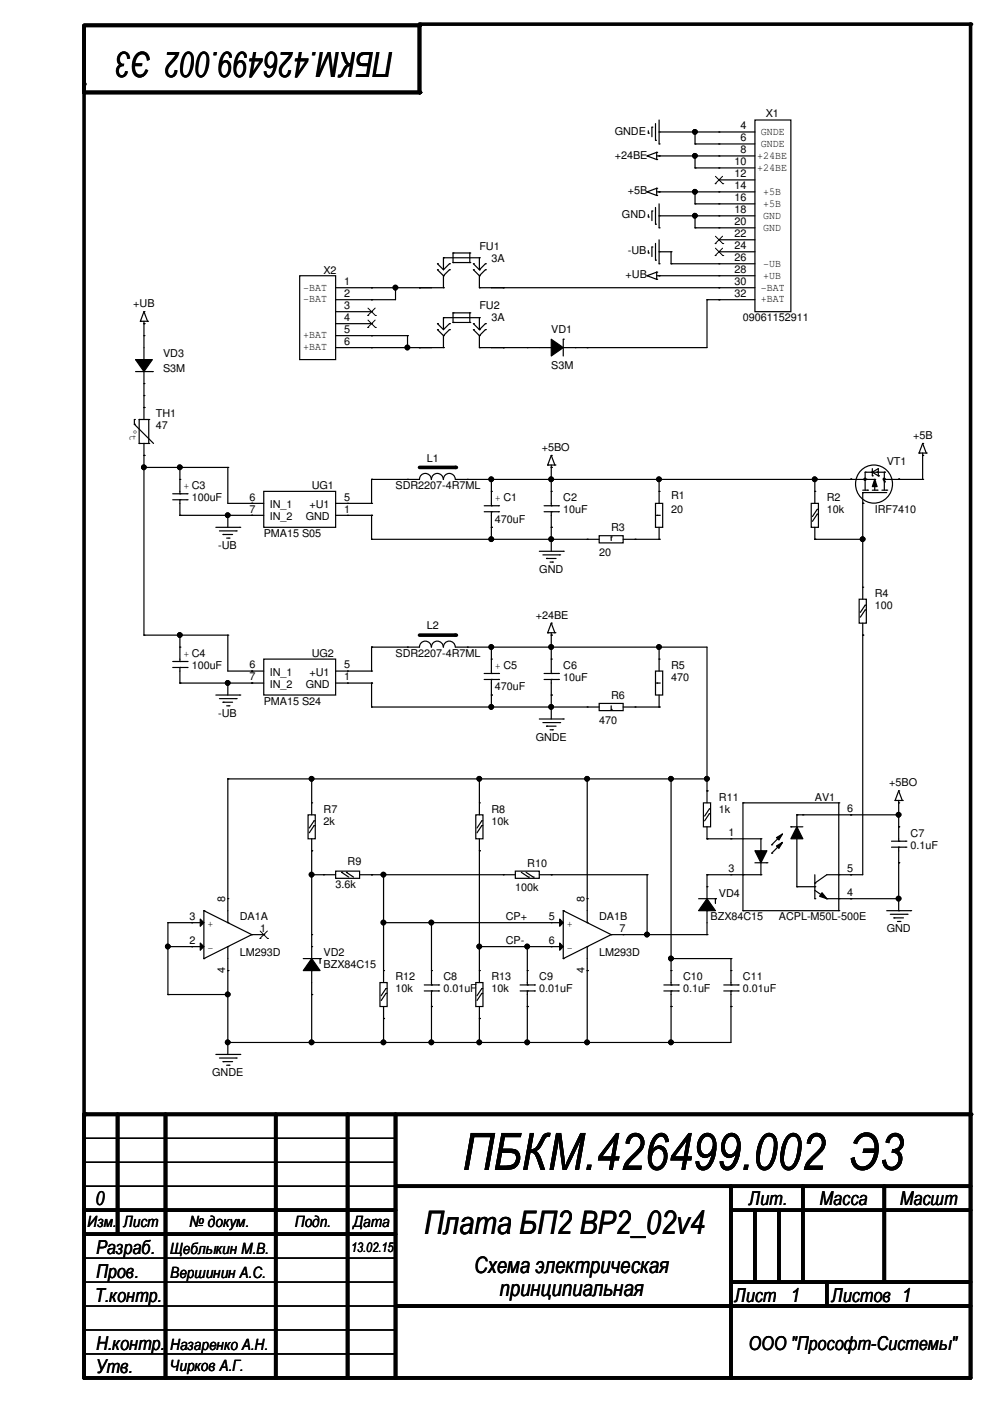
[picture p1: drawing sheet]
<svg xmlns="http://www.w3.org/2000/svg" width="210mm" height="297mm" viewBox="0 0 210 297" stroke-linecap="round" stroke-linejoin="round" font-family="sans-serif">
<g fill="none" stroke="#000" stroke-width=".76">
<path d="M17.8 5.4h71.1v14.2h-71.1M88.9 5.1h116.9v287h-188v-286.5M88.9 99.1h7.7M88.9 134.7h7.7M18.1 236.3h187.7M24.9 236.3v25.4M35.1 236.3v55.8M58.5 236.3v55.8M73.7 236.3v55.8M83.9 236.3v55.8M17.8 256.6h66.1M83.9 251.5h121.9"/>
<path d="M155 251.5v40.6M155 256.6h50.8M160.1 256.6v15.2M165.1 256.6v15.2M170.2 251.5v20.3M187.5 251.5v20.3M17.8 261.7h66.1M83.9 276.9h121.9M155 271.8h50.8M175.3 271.8v5.1"/>
</g>
<g fill="#000">
<circle cx="17.8" cy="17.8" r=".38"/>
<circle cx="17.8" cy="19.6" r=".38"/>
<circle cx="88.9" cy="5.4" r=".38"/>
<circle cx="88.9" cy="19.6" r=".38"/>
<circle cx="88.9" cy="5.1" r=".38"/>
<circle cx="205.8" cy="5.1" r=".38"/>
<circle cx="96.6" cy="99.1" r=".38"/>
<circle cx="96.6" cy="134.7" r=".38"/>
<circle cx="17.8" cy="236.3" r=".38"/>
<circle cx="18.1" cy="236.3" r=".38"/>
<circle cx="205.8" cy="236.3" r=".38"/>
<circle cx="17.8" cy="256.6" r=".38"/>
<circle cx="83.9" cy="251.5" r=".38"/>
<circle cx="155" cy="256.6" r=".38"/>
<circle cx="17.8" cy="261.7" r=".38"/>
<circle cx="24.9" cy="261.7" r=".38"/>
<circle cx="83.9" cy="276.9" r=".38"/>
<circle cx="155" cy="271.8" r=".38"/>
<circle cx="160.1" cy="271.8" r=".38"/>
<circle cx="165.1" cy="271.8" r=".38"/>
<circle cx="170.2" cy="271.8" r=".38"/>
<circle cx="175.3" cy="276.9" r=".38"/>
<circle cx="187.5" cy="271.8" r=".38"/>
<circle cx="17.8" cy="292.1" r=".38"/>
<circle cx="35.1" cy="292.1" r=".38"/>
<circle cx="58.5" cy="292.1" r=".38"/>
<circle cx="73.7" cy="292.1" r=".38"/>
<circle cx="83.9" cy="292.1" r=".38"/>
<circle cx="155" cy="292.1" r=".38"/>
</g>
<g fill="none" stroke="#000" stroke-width=".25">
<path d="M137.2 33.1h.1M137.2 33.1l2 .7M137.5 28.2h.1M137.5 27.7v.5M138.2 27h.1M138.2 27v2M139 29.8h.1M139 26.2v3.6M139.2 39.9h.1M139.2 33.8h.1M139.2 32.3h.1M139.2 33.1h20.9"/>
<path d="M139.2 32.3v1.5M139.2 39.9v1.5M139.2 39.9l-2 .8M139.2 32.3l-2 .8M139.7 28h.1M139.7 33.1h.1M139.7 30.5h.1M139.7 28h20.4M139.7 25.4v5.1M147.4 30.5h.1M147.4 28h.1M147.4 35.6h.1"/>
<path d="M147.4 33.1h.1M147.4 28v2.5M147.4 33.1v2.5M147.4 30.5h12.7M147.4 35.6h12.7M152.4 28h.1M152.4 30.5h.1M152.4 33.1h.1M152.4 35.6h.1M152.4 38.1h.1M152.4 38.1h7.7M160.1 25.4h7.6v40.7h-7.6z"/>
<path d="M63.5 58.5h7.7v17.7h-7.7zM92.8 57.2h.1M92.8 55.9h.1M92.8 57.2l1.2 1.3M92.8 55.9l1.2 1.3M94 58.5h.1M94 54.7h.1M94 54.7v2.5M94 58.5v2.5M94 54.7h7.6M95.3 57.2h.1M95.3 55.9h.1"/>
<path d="M95.3 57.2l-1.3 1.3M95.3 55.9l-1.3 1.3M96.1 55.7h.1M96.1 53.6h.1M96.1 53.6v2.1M96.1 55.7h3.5M96.1 53.6h3.5M99.6 55.7h.1M99.6 53.6h.1M99.6 53.6v2.1M100.4 57.2h.1M100.4 55.9h.1"/>
<path d="M100.4 57.2l1.2 1.3M100.4 55.9l1.2 1.3M101.6 58.5h.1M101.6 54.7h.1M101.6 57.2h.1M101.6 54.7v2.5M101.6 58.5v2.5M102.9 57.2h.1M102.9 55.9h.1M102.9 57.2l-1.3 1.3M102.9 55.9l-1.3 1.3M137.2 58.5h.1"/>
<path d="M137.2 40.7h.1M137.2 58.5l2 .7M137.2 40.7l2 .7M137.5 53.6h.1M137.5 46h.1M137.5 45.5v.5M137.5 53.1v.5M138.2 52.4h.1M138.2 44.7h.1M138.2 44.7v2.1M138.2 52.4v2M139 55.2h.1"/>
<path d="M139 47.5h.1M139 44v3.5M139 51.6v3.6M139.2 59.2h.1M139.2 57.7h.1M139.2 41.4h.1M139.2 58.5h20.9M139.2 40.7h20.9M139.2 57.7v1.5M139.2 57.7l-2 .8M139.7 53.4h.1M139.7 58.5h.1"/>
<path d="M139.7 40.7h.1M139.7 45.8h.1M139.7 55.9h.1M139.7 48.3h.1M139.7 53.4h2.6M139.7 45.8h20.4M139.7 43.2v5.1M139.7 50.8v5.1M142.3 53.4h.1M142.3 55.9h.1M142.3 53.4v2.5M142.3 55.9h17.8"/>
<path d="M147.4 43.2h.1M147.4 40.7h.1M147.4 48.3h.1M147.4 45.8h.1M147.4 43.2h12.7M147.4 40.7v2.5M147.4 45.8v2.5M147.4 48.3h12.7M152.4 40.7h.1M152.4 43.2h.1M152.4 45.8h.1M152.4 48.3h.1"/>
<path d="M152.4 50.8h.1M152.4 53.4h.1M152.4 55.9h.1M152.4 58.5h.1M152.4 53.4h7.7M152.4 50.8h7.7M28.7 76.2h3.6l-1.8 2.6zM28.7 78.8h3.6M29.8 68.1h.1M29.8 68.1h1.5M30.5 68.6h.1M30.5 66.1h.1"/>
<path d="M30.5 76.2h.1M30.5 71.2h.1M30.5 68.1v8.1M30.5 78.8v10.1M30.5 66.1l-.7 2M30.5 66.1l.8 2M31.3 68.1h.1M32.3 78.8h.1M71.2 61h22.8M71.2 71.2h15.2M71.2 73.7h22.8M71.2 66.1h7.6"/>
<path d="M71.2 68.6h7.6M78.8 63.5h.1M78.8 61h.1M78.8 71.2h.1M78.8 73.7h.1M78.8 66.1h.1M78.8 68.6h.1M83.9 61h.1M83.9 61v2.5h-12.7M86.4 71.2h.1M86.4 73.7h.1M86.4 71.2v2.5"/>
<path d="M88.9 61h.1M88.9 73.7h.1M92.8 69.9h.1M92.8 68.6h.1M92.8 69.9l1.2 1.3M92.8 68.6l1.2 1.3M94 61h.1M94 73.7h.1M94 71.2h.1M94 67.4h.1M94 67.4v2.5M94 71.2v2.5"/>
<path d="M94 67.4h7.6M95.3 69.9h.1M95.3 68.6h.1M95.3 69.9l-1.3 1.3M95.3 68.6l-1.3 1.3M96.1 68.4h.1M96.1 66.3h.1M96.1 66.3v2.1M96.1 68.4h3.5M96.1 66.3h3.5M99.6 68.4h.1M99.6 66.3h.1"/>
<path d="M99.6 66.3v2.1M100.4 69.9h.1M100.4 68.6h.1M100.4 69.9l1.2 1.3M100.4 68.6l1.2 1.3M101.6 61h.1M101.6 73.7h.1M101.6 71.2h.1M101.6 67.4h.1M101.6 69.9h.1M101.6 61h58.5M101.6 73.7h15.3"/>
<path d="M101.6 67.4v2.5M101.6 71.2v2.5M102.9 69.9h.1M102.9 68.6h.1M102.9 69.9l-1.3 1.3M102.9 68.6l-1.3 1.3M106.7 73.7h.1M106.7 61h.1M111.8 73.7h.1M116.9 71.9l2.5 1.8-2.5 1.8zM116.9 73.7h.1M119.4 71.9h.1"/>
<path d="M119.4 71.9v3.6M122 73.7h.1M124.5 73.7h.1M149.9 63.5h.1M149.9 63.5h10.2M149.9 63.5v10.2h-30.5M152.4 61h.1M152.4 63.5h.1M28.5 90h.1M28.5 88.9h.1M28.5 90l4.1 4M28.5 88.9v1.1"/>
<path d="M29.5 94h.1M29.5 88.9h.1M29.5 88.9h2M29.5 94h2M29.5 88.9v5.1M30.5 96.6h.1M30.5 99.1h.1M30.5 86.4h.1M30.5 81.3h.1M30.5 83.9h.1M30.5 99.1h17.8M30.5 94v40.7"/>
<path d="M31.5 88.9h.1M31.5 94h.1M31.5 88.9v5.1M38.1 99.1h.1M38.1 99.1v5.6M48.3 99.1h.1M48.3 99.1v7.6h7.6M116.1 98.6h.1M116.1 98.6h1.5M116.9 99.1h.1M116.9 96.6h.1M116.9 98.6v8.6"/>
<path d="M116.9 96.6l-.8 2M116.9 96.6l.7 2M117.6 98.6h.1M182.5 99.8a4 4 0 0 1 5.6 0 4 4 0 0 1 0 5.6 4 4 0 0 1-5.6 .1 4.2 4.2 0 0 1 0-5.7zM185 99.4v1.5M194.9 96.1h.1M194.9 96.1h1.5M195.6 96.6h.1M195.6 94h.1M195.6 96.1v5.5M195.6 94l-.7 2.1M195.6 94l.8 2.1"/>
<path d="M196.4 96.1h.1M36.6 106h3.1M36.6 104.7h3.1M38.1 109.3h.1M38.1 104.7h.1M38.1 106h.1M38.1 101.6h.1M38.1 109.3h17.8M38.1 106v3.3M39.7 106h.1M39.7 104.7h.1M45.8 111.8h5"/>
<path d="M46.5 112.6h3.6M47.3 113.3h.1M47.3 113.3h2M48 114.1h.6M48.3 109.3h.1M48.3 109.3v2.5M48.6 114.1h.1M50.1 112.6h.1M50.8 111.8h.1M53.4 106.7h.1M53.4 109.3h.1M55.9 104.2h15.3v7.6h-15.3z"/>
<path d="M71.2 106.7h7.6M71.2 109.3h7.6M73.7 109.3h.1M73.7 106.7h.1M78.8 106.7h.1M78.8 101.6h.1M78.8 109.3h.1M78.8 114.3h.1M78.8 101.6h10.1a1.25 1.25 0 0 1 1.3-1.2 1.25 1.25 0 0 1 1.2 1.2M78.8 101.6v5.1M78.8 109.3v5M78.8 114.3h48.2"/>
<path d="M86.4 101.6h.1M91.5 101.6a1.25 1.25 0 0 1 1.2-1.2 1.25 1.25 0 0 1 1.3 1.2M94 101.6a1.25 1.25 0 0 1 1.3-1.2 1.25 1.25 0 0 1 1.2 1.2M96.6 101.6h86.8M99.1 101.6h.1M102.7 108.5h3M102.7 107.2h3M104.2 101.6h.1M104.2 111.8h.1M104.2 114.3h.1M104.2 107.2h.1M104.2 108.5h.1"/>
<path d="M104.2 104.2h.1M104.2 101.6v5.6M104.2 108.5v5.8M105.7 108.5h.1M105.7 107.2h.1M114.3 116.9h5.1M115.1 117.6h3.6M115.4 108.5h3M115.4 107.2h3M115.9 118.4h.1M115.9 118.4h2M116.6 119.2h.5"/>
<path d="M116.9 111.8h.1M116.9 114.3h.1M116.9 101.6h.1M116.9 107.2h.1M116.9 108.5h.1M116.9 104.2h.1M116.9 108.5v8.4M117.1 119.2h.1M118.4 108.5h.1M118.4 107.2h.1M118.7 117.6h.1M119.4 116.9h.1"/>
<path d="M124.5 114.3h.1M127 113.6h5.1v1.5h-5.1zM129.6 113.8h.1M129.6 113.8v.8M132.1 114.3h7.6M134.7 114.3h.1M139 106.7h1.5v5.1h-1.5zM139.2 109.3h.1M139.2 109.3h.8M139.7 114.3h.1M139.7 101.6h.1M139.7 104.2h.1"/>
<path d="M139.7 101.6v5.1M139.7 111.8v2.5M172 106.7h1.5v5.1h-1.5zM172.8 101.6h.1M172.8 114.3h.1M172.8 104.2h.1M172.8 101.6v5.1M172.8 111.8v2.5M172.8 114.3h10.1M173.3 109h.1M173.3 108h.1M173.3 109l-1 1.5"/>
<path d="M173.3 108l-1 1.5M180.4 101.6h.1M182.9 106.7h.1M182.9 114.3h.1M182.9 104.4h.1M182.9 104.4v22.6M182.9 104.4h5.1M182.9 103.9h1M183.2 101.4h.4v.4h-.4zM183.4 101.6h.1M183.4 100.1h.1M183.4 100.1v3.8"/>
<path d="M183.4 100.1h4.1M183.7 101.6h.1M183.7 101.6h1.8M183.9 103.9h.1M185 100.9h.1M185 100.1h.1M185 100.1l1.2-.7v1.5M185 100.1l1.2 .8M185 103.9h1M185.5 101.6l.5 1.6h-1zM185.5 102.2h.1M185.5 101.6h.1"/>
<path d="M185.5 101.6v2.3M186 100.1h.1M186 103.9h.1M186.2 100.9h.1M187 103.9h1M187.3 101.4h.3v.4h-.3zM187.5 102.2h.1M187.5 101.6h.1M187.5 100.1h.1M187.5 101.6h8.1M187.5 100.1v3.8M188 103.9h.1"/>
<path d="M190.5 101.6h.1M195.6 101.6h.1M30.5 134.7h.1M30.5 134.7h17.8M38.1 134.7h.1M38.1 137.2h.1M38.1 134.7v5.6M48.3 134.7h.1M48.3 134.7v7.6h7.6M55.9 139.7h15.3v7.7h-15.3zM78.8 137.2h.1M78.8 137.2h10.1a1.25 1.25 0 0 1 1.3-1.3 1.25 1.25 0 0 1 1.2 1.3"/>
<path d="M78.8 137.2v5.1M86.4 137.2h.1M91.5 137.2a1.25 1.25 0 0 1 1.2-1.3 1.25 1.25 0 0 1 1.3 1.3M94 137.2a1.25 1.25 0 0 1 1.3-1.3 1.25 1.25 0 0 1 1.2 1.3M96.6 137.2h53.3v33M99.1 137.2h.1M104.2 137.2h.1M104.2 139.7h.1M104.2 137.2v5.6M116.1 134.2h.1M116.1 134.2h1.5M116.9 137.2h.1"/>
<path d="M116.9 134.7h.1M116.9 132.1h.1M116.9 139.7h.1M116.9 134.2v8.6M116.9 132.1l-.8 2.1M116.9 132.1l.7 2.1M117.6 134.2h.1M139.7 137.2h.1M139.7 139.7h.1M139.7 137.2v5.1M182.2 127h1.5v5.1h-1.5zM182.9 134.7h.1"/>
<path d="M182.9 124.5h.1M182.9 132.1v53.4h-7.6l-2.5 1.7M183.4 129.3h.1M183.4 128.3h.1M183.4 129.3l-1 1.6M183.4 128.3l-1 1.5M36.6 141.5h3.1M36.6 140.3h3.1M38.1 144.8h.1M38.1 140.3h.1M38.1 141.5h.1M38.1 144.8h17.8"/>
<path d="M38.1 141.5v3.3M39.7 141.5h.1M39.7 140.3h.1M45.8 147.4h5M46.5 148.1h3.6M47.3 148.9h.1M47.3 148.9h2M48 149.6h.6M48.3 144.8h.1M48.3 144.8v2.6M48.6 149.6h.1M50.1 148.1h.1"/>
<path d="M50.8 147.4h.1M53.4 142.3h.1M53.4 144.8h.1M71.2 142.3h7.6M71.2 144.8h7.6M73.7 144.8h.1M73.7 142.3h.1M78.8 142.3h.1M78.8 144.8h.1M78.8 149.9h.1M78.8 144.8v5.1M78.8 149.9h48.2"/>
<path d="M102.7 144.1h3M102.7 142.8h3M104.2 147.4h.1M104.2 149.9h.1M104.2 142.8h.1M104.2 144.1h.1M104.2 144.1v5.8M105.7 144.1h.1M105.7 142.8h.1M114.3 152.4h5.1M115.1 153.2h3.6M115.4 144.1h3"/>
<path d="M115.4 142.8h3M115.9 154h.1M115.9 154h2M116.6 154.7h.5M116.9 147.4h.1M116.9 149.9h.1M116.9 142.8h.1M116.9 144.1h.1M116.9 144.1v8.3M117.1 154.7h.1M118.4 144.1h.1M118.4 142.8h.1"/>
<path d="M118.7 153.2h.1M119.4 152.4h.1M124.5 149.9h.1M127 149.1h5.1v1.6h-5.1zM129.6 150.4h.1M129.6 149.6v.8M132.1 149.9h7.6M134.7 149.9h.1M139 142.3h1.5v5.1h-1.5zM139.2 144.8h.1M139.2 144.8h.8M139.7 149.9h.1"/>
<path d="M139.7 147.4v2.5M48.3 165.1h.1M48.3 165.1v30.5M48.3 165.1h101.6M65.3 172.8h1.5v5h-1.5zM66.1 165.1h.1M66.1 170.2h.1M66.1 165.1v7.7M66.1 177.8v25.4M66.6 175h.1M66.6 174h.1M66.6 175l-1 1.6"/>
<path d="M66.6 174l-1 1.6M100.9 172.8h1.5v5h-1.5zM101.6 165.1h.1M101.6 170.2h.1M101.6 165.1v7.7M101.6 177.8v30.5M102.2 175h.1M102.2 174h.1M102.2 175l-1.1 1.6M102.2 174l-1.1 1.6M124.5 165.1h.1M124.5 165.1v30.5"/>
<path d="M142.3 165.1h.1M142.3 165.1v43.7M149.1 170.2h1.6v5.1h-1.6zM149.9 165.1h.1M149.9 177.8h.1M149.9 167.7h.1M149.9 175.3v2.5M149.9 177.8h11.4M150.4 172.5h.1M150.4 171.5h.1M150.4 172.5l-1 1.5M150.4 171.5l-1 1.5"/>
<path d="M155 177.8h.1M157.5 170.2h.1M157.5 170.2v22.9M157.5 170.2h20.3M161.3 177.8h.1M161.3 177.8v2.6M163.6 179.1h.1M164.6 179.4l1.3-.8-.8 1.3zM164.6 177.6l1.3-.8-.8 1.3zM165.9 176.8l-2.3 2.3M165.9 178.6l-2.3 2.3M167.7 175.3h.1"/>
<path d="M167.7 175.3h2.5M169 175.3l1.2 2.5h-2.5zM169 172.8h.1M169 172.8h21.5M169 172.8v2.5M169 177.8v10.2M170.2 172.8h.1M177.8 170.2h.1M177.8 170.2v22.9M180.4 172.8h.1M189 179.6h3.1M189 178.4h3.1"/>
<path d="M189.8 169.7h.1M189.8 169.7h1.5M190.5 172.8h.1M190.5 175.3h.1M190.5 170.2h.1M190.5 167.7h.1M190.5 178.4h.1M190.5 179.6h.1M190.5 169.7v8.7M190.5 179.6v13.5M190.5 167.7l-.7 2M190.5 167.7l.8 2"/>
<path d="M191.3 169.7h.1M192.1 179.6h.1M192.1 178.4h.1M35.6 195.6h.1M35.6 195.6h7.6M35.6 195.6v15.3M40.7 195.6h.1M42.5 194.9l.7 .7-.7 .8zM42.5 199.9l.7 .8-.7 .8zM43.2 193.1h.1M43.2 193.1l10.2 5.1M43.2 193.1v10.1"/>
<path d="M48.3 195.6h.1M48.3 190.5h.1M53.4 198.2h.1M53.4 198.2h2.5M53.4 198.2l-10.2 5M55.9 198.2h.1M66.1 180.4h.1M66.1 185.5h.1M66.1 198.2h.1M66.1 185.5h5.1M68.6 185.5h.1M71.2 184.7h5v1.5h-5z"/>
<path d="M72.4 185h.1M72.4 185l1.6 1M73.4 185h.1M73.4 185l1.6 1M76.2 185.5h33.1M78.8 185.5h.1M81.3 185.5h.1M81.3 195.6h.1M81.3 195.6h38.1M81.3 185.5v22.8M91.5 195.6h.1M91.5 195.6v13.2"/>
<path d="M101.6 180.4h.1M106.7 185.5h.1M109.3 184.7h5v1.5h-5zM110.5 185l1.6 1M111.5 185l1.6 1M112.1 186h.1M113.1 186h.1M114.3 185.5h22.9M116.9 185.5h.1M116.9 195.6h.1M118.7 194.9l.7 .7-.7 .8zM118.7 199.9l.7 .8-.7 .8z"/>
<path d="M119.4 193.1h.1M119.4 193.1l10.2 5.1M119.4 193.1v10.1M124.5 195.6h.1M124.5 190.5h.1M129.6 198.2h.1M129.6 198.2h20.3M129.6 198.2l-10.2 5M132.1 198.2h.1M137.2 185.5h.1M137.2 198.2h.1M137.2 185.5v12.7"/>
<path d="M148.1 190.5h3.6M149.9 190.5l1.8 2.6h-3.6zM149.9 185.5h.1M149.9 193.1h.1M149.9 188h.1M149.9 198.2h.1M149.9 185.5v5M149.9 193.1v5.1M149.9 185.5h11.4M151.7 190.5h.1M151.7 190.5v1.1M155 185.5h.1"/>
<path d="M157.5 185.5h.1M157.5 193.1h.1M157.5 193.1h20.3M160.1 180.4h2.5l-1.3 2.5zM160.1 182.9h2.5M161.3 180.4h.1M161.3 185.5h.1M161.3 182.9v2.6M162.6 182.9h.1M163.6 180.9h.1M169 188h.1M169 188h3.8"/>
<path d="M172.8 190.5h.1M172.8 187.2h.1M172.8 188h.1M172.8 185.5v5M172.8 188.8l2.5 1.7M174.3 189.3l1 1.2-1.5-.5zM175.3 190.5h.1M175.3 190.5h15.2M177.8 190.5h.1M177.8 193.1h.1M177.8 185.5h.1M180.4 190.5h.1"/>
<path d="M180.4 185.5h.1M188 193.1h5.1M188.8 193.8h3.5M189.5 194.6h.1M189.5 194.6h2.1M190.3 195.4h.5M190.5 182.9h.1M190.5 193.1h.1M190.8 195.4h.1M192.3 193.8h.1M193.1 193.1h.1M35.6 210.9h.1"/>
<path d="M35.6 200.7h.1M35.6 210.9h12.7M35.6 200.7h7.6M40.7 200.7h.1M43.2 203.2h.1M48.3 205.8h.1M48.3 210.9h.1M48.3 200.7h.1M48.3 200.7v22.9M64.3 203.2h3.6M66.1 203.2l1.8 2.6h-3.6zM66.1 210.9h.1"/>
<path d="M66.1 205.8h.1M66.1 200.7h.1M66.1 205.8v15.2M67.9 203.2h.1M67.9 203.2v1.1M80.6 208.3h1.5v5.1h-1.5zM81.3 215.9h.1M81.3 205.8h.1M81.3 213.4v7.6M81.8 210.6h.1M81.8 209.6h.1M81.8 210.6l-1 1.5"/>
<path d="M81.8 209.6l-1 1.5M90 210.1h3M90 208.8h3M91.5 213.4h.1M91.5 208.8h.1M91.5 210.1h.1M91.5 205.8h.1M91.5 210.1v10.9M93 210.1h.1M93 208.8h.1M100.9 208.3h1.5v5.1h-1.5zM101.6 215.9h.1"/>
<path d="M101.6 200.7h.1M101.6 205.8h.1M101.6 200.7h17.8M101.6 213.4v7.6M102.2 210.6h.1M102.2 209.6h.1M102.2 210.6l-1.1 1.5M102.2 209.6l-1.1 1.5M110.3 210.1h3M110.3 208.8h3M111.8 200.7h.1M111.8 213.4h.1"/>
<path d="M111.8 208.8h.1M111.8 210.1h.1M111.8 205.8h.1M111.8 200.7v8.1M111.8 210.1v10.9M113.3 210.1h.1M113.3 208.8h.1M116.9 200.7h.1M119.4 203.2h.1M124.5 205.8h.1M124.5 200.7h.1M124.5 200.7v20.3"/>
<path d="M140.8 210.1h3M140.8 208.8h3M142.3 213.4h.1M142.3 203.2h.1M142.3 208.8h.1M142.3 210.1h.1M142.3 205.8h.1M142.3 210.1v10.9M142.3 203.2h12.7M143.8 210.1h.1M143.8 208.8h.1M153.5 210.1h3"/>
<path d="M153.5 208.8h3M155 203.2h.1M155 213.4h.1M155 208.8h.1M155 210.1h.1M155 205.8h.1M155 210.1v10.9h-106.7M155 203.2v5.6M156.5 210.1h.1M156.5 208.8h.1M17.8 237h.1M17.8 236.5v.5"/>
<path d="M45.8 223.6h5M46.5 224.3h3.6M47.3 225.1h.1M47.3 225.1h2M48 225.8h.6M48.3 221h.1M48.6 225.8h.1M50.1 224.3h.1M50.8 223.6h.1M66.1 221h.1M81.3 221h.1M91.5 221h.1"/>
<path d="M101.6 221h.1M111.8 221h.1M124.5 221h.1M142.3 221h.1M17.8 246.4h.1M17.8 241.3h.1M17.8 251.5h.1M17.8 246.4h66.1M17.8 241.3h66.1M17.8 251.5h66.1M17.8 276.9h.1M17.8 271.8h.1"/>
<path d="M17.8 266.7h.1M17.8 276.9h66.1M17.8 271.8h66.1M17.8 266.7h66.1M17.8 287.1h.1M17.8 282h.1M17.8 287.1h66.1M17.8 282h66.1"/>
<circle cx="147.3" cy="28" r=".49"/>
<circle cx="147.3" cy="33" r=".49"/>
<circle cx="147.3" cy="40.7" r=".49"/>
<circle cx="147.3" cy="45.7" r=".49"/>
<circle cx="83.8" cy="61" r=".49"/>
<circle cx="86.4" cy="73.7" r=".49"/>
<circle cx="30.5" cy="99.1" r=".49"/>
<circle cx="38.1" cy="99.1" r=".49"/>
<circle cx="48.3" cy="109.2" r=".49"/>
<circle cx="104.2" cy="101.6" r=".49"/>
<circle cx="104.2" cy="114.3" r=".49"/>
<circle cx="116.9" cy="114.3" r=".49"/>
<circle cx="116.9" cy="101.6" r=".49"/>
<circle cx="139.7" cy="101.6" r=".49"/>
<circle cx="172.7" cy="101.6" r=".49"/>
<circle cx="182.9" cy="114.3" r=".49"/>
<circle cx="38.1" cy="134.6" r=".49"/>
<circle cx="104.2" cy="137.2" r=".49"/>
<circle cx="116.9" cy="137.2" r=".49"/>
<circle cx="139.7" cy="137.2" r=".49"/>
<circle cx="48.3" cy="144.8" r=".49"/>
<circle cx="104.2" cy="149.9" r=".49"/>
<circle cx="116.9" cy="149.9" r=".49"/>
<circle cx="66.1" cy="165.1" r=".49"/>
<circle cx="101.6" cy="165.1" r=".49"/>
<circle cx="124.5" cy="165.1" r=".49"/>
<circle cx="142.3" cy="165.1" r=".49"/>
<circle cx="149.9" cy="165.1" r=".49"/>
<circle cx="190.5" cy="172.7" r=".49"/>
<circle cx="66.1" cy="185.4" r=".49"/>
<circle cx="81.3" cy="195.6" r=".49"/>
<circle cx="81.3" cy="185.4" r=".49"/>
<circle cx="91.5" cy="195.6" r=".49"/>
<circle cx="137.2" cy="198.1" r=".49"/>
<circle cx="190.5" cy="190.5" r=".49"/>
<circle cx="35.6" cy="200.7" r=".49"/>
<circle cx="48.3" cy="210.8" r=".49"/>
<circle cx="101.6" cy="200.7" r=".49"/>
<circle cx="111.8" cy="200.7" r=".49"/>
<circle cx="142.3" cy="203.2" r=".49"/>
<circle cx="48.3" cy="221" r=".49"/>
<circle cx="66.1" cy="221" r=".49"/>
<circle cx="81.3" cy="221" r=".49"/>
<circle cx="91.5" cy="221" r=".49"/>
<circle cx="101.6" cy="221" r=".49"/>
<circle cx="111.8" cy="221" r=".49"/>
<circle cx="124.5" cy="221" r=".49"/>
<circle cx="142.3" cy="221" r=".49"/>
</g>
<g fill="#000">
<path d="M164.6 179.4l1.3-.8-.8 1.3zM164.6 177.6l1.3-.8-.8 1.3zM169 175.3l1.2 2.5h-2.5zM42.5 194.9l.7 .7-.7 .8zM118.7 194.9l.7 .7-.7 .8zM160.1 180.4h2.5l-1.3 2.5zM174.3 189.3l1 1.2-1.5-.5zM42.5 199.9l.7 .8-.7 .8zM118.7 199.9l.7 .8-.7 .8z"/>
<path d="M28.7 76.2h3.6l-1.8 2.6z" fill-rule="evenodd"/>
<path d="M116.9 71.9l2.5 1.8-2.5 1.8z" fill-rule="evenodd"/>
<path d="M183.2 101.4h.4v.4h-.4z" fill-rule="evenodd"/>
<path d="M185.5 101.6l.5 1.6h-1z" fill-rule="evenodd"/>
<path d="M187.3 101.4h.3v.4h-.3z" fill-rule="evenodd"/>
<path d="M149.9 190.5l1.8 2.6h-3.6z" fill-rule="evenodd"/>
<path d="M66.1 203.2l1.8 2.6h-3.6z" fill-rule="evenodd"/>
<circle cx="147.3" cy="28" r=".49"/>
<circle cx="147.3" cy="33" r=".49"/>
<circle cx="147.3" cy="40.7" r=".49"/>
<circle cx="147.3" cy="45.7" r=".49"/>
<circle cx="83.8" cy="61" r=".49"/>
<circle cx="86.4" cy="73.7" r=".49"/>
<circle cx="30.5" cy="99.1" r=".49"/>
<circle cx="38.1" cy="99.1" r=".49"/>
<circle cx="48.3" cy="109.2" r=".49"/>
<circle cx="104.2" cy="101.6" r=".49"/>
<circle cx="104.2" cy="114.3" r=".49"/>
<circle cx="116.9" cy="114.3" r=".49"/>
<circle cx="116.9" cy="101.6" r=".49"/>
<circle cx="139.7" cy="101.6" r=".49"/>
<circle cx="172.7" cy="101.6" r=".49"/>
<circle cx="182.9" cy="114.3" r=".49"/>
<circle cx="38.1" cy="134.6" r=".49"/>
<circle cx="104.2" cy="137.2" r=".49"/>
<circle cx="116.9" cy="137.2" r=".49"/>
<circle cx="139.7" cy="137.2" r=".49"/>
<circle cx="48.3" cy="144.8" r=".49"/>
<circle cx="104.2" cy="149.9" r=".49"/>
<circle cx="116.9" cy="149.9" r=".49"/>
<circle cx="66.1" cy="165.1" r=".49"/>
<circle cx="101.6" cy="165.1" r=".49"/>
<circle cx="124.5" cy="165.1" r=".49"/>
<circle cx="142.3" cy="165.1" r=".49"/>
<circle cx="149.9" cy="165.1" r=".49"/>
<circle cx="190.5" cy="172.7" r=".49"/>
<circle cx="66.1" cy="185.4" r=".49"/>
<circle cx="81.3" cy="195.6" r=".49"/>
<circle cx="81.3" cy="185.4" r=".49"/>
<circle cx="91.5" cy="195.6" r=".49"/>
<circle cx="137.2" cy="198.1" r=".49"/>
<circle cx="190.5" cy="190.5" r=".49"/>
<circle cx="35.6" cy="200.7" r=".49"/>
<circle cx="48.3" cy="210.8" r=".49"/>
<circle cx="101.6" cy="200.7" r=".49"/>
<circle cx="111.8" cy="200.7" r=".49"/>
<circle cx="142.3" cy="203.2" r=".49"/>
<circle cx="48.3" cy="221" r=".49"/>
<circle cx="66.1" cy="221" r=".49"/>
<circle cx="81.3" cy="221" r=".49"/>
<circle cx="91.5" cy="221" r=".49"/>
<circle cx="101.6" cy="221" r=".49"/>
<circle cx="111.8" cy="221" r=".49"/>
<circle cx="124.5" cy="221" r=".49"/>
<circle cx="142.3" cy="221" r=".49"/>
</g>
<g fill="none" stroke="#000" stroke-width=".21">
<path d="M151.6 38.9h.1M151.7 37.4l1.5 1.5M153.2 37.4l-1.6 1.5M153.2 38.9h.1M151.6 51.6h.1M151.6 54.2h.1M151.7 50.1l1.5 1.5M151.7 52.6l1.5 1.6M153.2 50.1l-1.6 1.5M153.2 52.6l-1.6 1.6M153.2 51.6h.1M153.2 54.2h.1"/>
<path d="M78 66.9h.1M78 69.4h.1M78 65.3l1.6 1.6M78 67.9l1.6 1.5M79.5 65.3l-1.5 1.6M79.5 67.9l-1.5 1.5M79.6 66.9h.1M79.6 69.4h.1M55.1 199h.1M55.2 197.4l1.5 1.6M56.7 197.4l-1.6 1.6M56.7 199h.1"/>
</g>
<text font-size="10.9" x="98" y="248">ПБКМ.426499.002 Э3</text>
<text font-size="7.4" x="83.4" y="11.1" transform="rotate(-180 83.4 11.1)">ПБКМ.426499.002 Э3</text>
<text font-size="6.9" x="90" y="261.6">Плата БП2 BP2_02v4</text>
<g font-size="4.8">
<text x="100.5" y="269.9">Схема электрическая</text>
<text x="105.9" y="274.9">принципиальная</text>
</g>
<g font-size="4.1">
<text x="20.3" y="255.5">0</text>
<text x="158.8" y="255.5">Лит.</text>
<text x="173.8" y="255.5">Масса</text>
<text x="190.8" y="255.5">Масшт</text>
<text x="20.4" y="265.9">Разраб.</text>
<text x="20.4" y="271">Пров.</text>
<text x="20.1" y="276.1">Т.контр.</text>
<text x="155.7" y="276.1">Лист</text>
<text x="167.7" y="276.1">1</text>
<text x="176.3" y="276.1">Листов 1</text>
<text x="20.4" y="286.3">Н.контр.</text>
<text x="158.7" y="286.3">ООО &quot;Прософт-Системы&quot;</text>
<text x="20.4" y="291.1">Утв.</text>
</g>
<g font-size="3.3">
<text x="18.6" y="260.2">Изм.</text>
<text x="26.2" y="260.2">Лист</text>
<text x="40.2" y="260.2">№ докум.</text>
<text x="62.5" y="260.2">Подп.</text>
<text x="75" y="260.2">Дата</text>
<text x="36.1" y="265.8">Щеблыкин М.В.</text>
<text x="36.1" y="270.9">Вершинин А.С.</text>
<text x="36.1" y="286.1">Назаренко А.Н.</text>
<text x="36.1" y="290.7">Чирков А.Г.</text>
</g>
<text font-size="2.8" x="74.5" y="265.5">13.02.15</text>
<g font-size="2.3">
<text x="130.3" y="28.5">GNDE</text>
<text x="157" y="27.4">4</text>
<text x="157" y="30">6</text>
<text x="161.3" y="28.6">GNDE</text>
<text x="162.3" y="24.7">X1</text>
<text x="130.3" y="33.6">+24BE</text>
<text x="155.7" y="35.1">10</text>
<text x="157" y="32.5">8</text>
<text x="160.6" y="33.7">+24BE</text>
<text x="161.3" y="31.1">GNDE</text>
<text x="133.1" y="41.2">+5B</text>
<text x="155.7" y="37.6">12</text>
<text x="155.7" y="40.1">14</text>
<text x="160.6" y="36.2">+24BE</text>
<text x="161.8" y="41.3">+5B</text>
<text x="131.9" y="46.3">GND</text>
<text x="155.7" y="42.7">16</text>
<text x="155.7" y="45.2">18</text>
<text x="155.7" y="47.8">20</text>
<text x="161.8" y="43.8">+5B</text>
<text x="161.8" y="46.4">GND</text>
<text x="101.6" y="52.9">FU1</text>
<text x="133.1" y="53.9">-UB</text>
<text x="155.7" y="50.3">22</text>
<text x="155.7" y="52.8">24</text>
<text x="161.8" y="48.9">GND</text>
<text x="68.6" y="58">X2</text>
<text x="104.2" y="55.5">3A</text>
<text x="132.6" y="59">+UB</text>
<text x="155.7" y="55.4">26</text>
<text x="155.7" y="57.9">28</text>
<text x="161.8" y="56.5">-UB</text>
<text x="161.8" y="59.1">+UB</text>
<text x="28.2" y="65.1">+UB</text>
<text x="64.3" y="61.6">-BAT</text>
<text x="64.3" y="64.1">-BAT</text>
<text x="72.9" y="60.5">1</text>
<text x="72.9" y="63">2</text>
<text x="72.9" y="65.5">3</text>
<text x="101.6" y="65.6">FU2</text>
<text x="155.7" y="60.5">30</text>
<text x="155.7" y="63">32</text>
<text x="161.3" y="61.6">-BAT</text>
<text x="161.3" y="64.1">+BAT</text>
<text x="64.3" y="71.8">+BAT</text>
<text x="72.9" y="68.1">4</text>
<text x="72.9" y="70.6">5</text>
<text x="104.2" y="68.2">3A</text>
<text x="116.9" y="70.7">VD1</text>
<text x="157.5" y="68.2">09061152911</text>
<text x="34.6" y="75.8">VD3</text>
<text x="64.3" y="74.3">+BAT</text>
<text x="72.9" y="73.2">6</text>
<text x="34.6" y="78.8">S3M</text>
<text x="116.9" y="78.3">S3M</text>
<text x="33.1" y="88.5">TH1</text>
<text x="27.6" y="91" transform="rotate(90 27.6 91)">°t</text>
<text x="33.1" y="91">47</text>
<text x="114.9" y="95.6">+5BO</text>
<text x="193.6" y="93">+5B</text>
<text x="90.5" y="97.9">L1</text>
<text x="188" y="98.6">VT1</text>
<text x="38.9" y="103.8">+ C3</text>
<text x="40.7" y="106.3">100uF</text>
<text x="52.9" y="106.2">6</text>
<text x="57.2" y="107.8">IN_1</text>
<text x="65.6" y="107.8">+U1</text>
<text x="66.1" y="103.7">UG1</text>
<text x="72.9" y="106.2">5</text>
<text x="83.9" y="103.7">SDR2207-4R7ML</text>
<text x="104.9" y="106.3">+ C1</text>
<text x="119.4" y="106.3">C2</text>
<text x="142.3" y="105.7">R1</text>
<text x="175.3" y="106.3">R2</text>
<text x="52.9" y="108.7">7</text>
<text x="55.9" y="113.9">PMA15 S05</text>
<text x="57.2" y="110.3">IN_2</text>
<text x="64.8" y="110.3">GND</text>
<text x="72.9" y="108.7">1</text>
<text x="104.9" y="110.8">470uF</text>
<text x="119.4" y="108.8">10uF</text>
<text x="129.6" y="112.6">R3</text>
<text x="142.3" y="108.8">20</text>
<text x="175.3" y="108.8">10k</text>
<text x="185.5" y="108.8">IRF7410</text>
<text x="46.3" y="116.4">-UB</text>
<text x="127" y="117.9">20</text>
<text x="114.3" y="121.5">GND</text>
<text x="113.6" y="131.1">+24BE</text>
<text x="185.5" y="126.6">R4</text>
<text x="185.5" y="129.1">100</text>
<text x="90.5" y="133.4">L2</text>
<text x="38.9" y="139.3">+ C4</text>
<text x="40.7" y="141.8">100uF</text>
<text x="52.9" y="141.7">6</text>
<text x="57.2" y="143.3">IN_1</text>
<text x="65.6" y="143.3">+U1</text>
<text x="66.1" y="139.3">UG2</text>
<text x="72.9" y="141.7">5</text>
<text x="83.9" y="139.3">SDR2207-4R7ML</text>
<text x="104.9" y="141.9">+ C5</text>
<text x="119.4" y="141.8">C6</text>
<text x="142.3" y="141.8">R5</text>
<text x="52.9" y="144.3">7</text>
<text x="55.9" y="149.4">PMA15 S24</text>
<text x="57.2" y="145.9">IN_2</text>
<text x="64.8" y="145.9">GND</text>
<text x="72.9" y="144.3">1</text>
<text x="104.9" y="146.4">470uF</text>
<text x="119.4" y="144.4">10uF</text>
<text x="129.6" y="148.2">R6</text>
<text x="142.3" y="144.4">470</text>
<text x="46.3" y="152">-UB</text>
<text x="127" y="153.5">470</text>
<text x="113.6" y="157.1">GNDE</text>
<text x="188.5" y="166.7">+5BO</text>
<text x="68.6" y="172.3">R7</text>
<text x="104.2" y="172.3">R8</text>
<text x="152.4" y="169.8">R11</text>
<text x="152.4" y="172.3">1k</text>
<text x="172.8" y="169.8">AV1</text>
<text x="179.6" y="172.2">6</text>
<text x="68.6" y="174.8">2k</text>
<text x="104.2" y="174.8">10k</text>
<text x="154.5" y="177.3">1</text>
<text x="193.1" y="177.4">C7</text>
<text x="193.1" y="179.9">0.1uF</text>
<text x="73.7" y="183.5">R9</text>
<text x="111.8" y="183.7">R10</text>
<text x="154.5" y="184.9">3</text>
<text x="179.6" y="184.9">5</text>
<text x="47.8" y="191.3" transform="rotate(-90 47.8 191.3)">8</text>
<text x="71.2" y="188.3">3.6k</text>
<text x="109.3" y="188.8">100k</text>
<text x="124" y="191.3" transform="rotate(-90 124 191.3)">8</text>
<text x="152.4" y="190.1">VD4</text>
<text x="179.6" y="190">4</text>
<text x="40.2" y="195.1">3</text>
<text x="44" y="196.5">+</text>
<text x="50.8" y="195.2">DA1A</text>
<text x="55.2" y="197.6">1</text>
<text x="107.2" y="195.1">CP+</text>
<text x="116.4" y="195.1">5</text>
<text x="120.2" y="196.5">+</text>
<text x="127" y="195.2">DA1B</text>
<text x="131.4" y="197.6">7</text>
<text x="150.7" y="195.2">BZX84C15</text>
<text x="165.1" y="195.2">ACPL-M50L-500E</text>
<text x="188" y="197.7">GND</text>
<text x="40.2" y="200.2">2</text>
<text x="44" y="201.5">-</text>
<text x="50.8" y="202.8">LM293D</text>
<text x="68.6" y="202.8">VD2</text>
<text x="107.2" y="200.2">CP-</text>
<text x="116.4" y="200.2">6</text>
<text x="120.2" y="201.5">-</text>
<text x="127" y="202.8">LM293D</text>
<text x="47.8" y="206.3" transform="rotate(-90 47.8 206.3)">4</text>
<text x="68.6" y="205.3">BZX84C15</text>
<text x="83.9" y="207.9">R12</text>
<text x="94" y="207.9">C8</text>
<text x="104.2" y="207.9">R13</text>
<text x="114.3" y="207.9">C9</text>
<text x="124" y="206.3" transform="rotate(-90 124 206.3)">4</text>
<text x="144.8" y="207.9">C10</text>
<text x="157.5" y="207.9">C11</text>
<text x="83.9" y="210.4">10k</text>
<text x="94" y="210.4">0.01uF</text>
<text x="104.2" y="210.4">10k</text>
<text x="114.3" y="210.4">0.01uF</text>
<text x="144.8" y="210.4">0.1uF</text>
<text x="157.5" y="210.4">0.01uF</text>
<text x="45" y="228.2">GNDE</text>
</g>
</svg>
